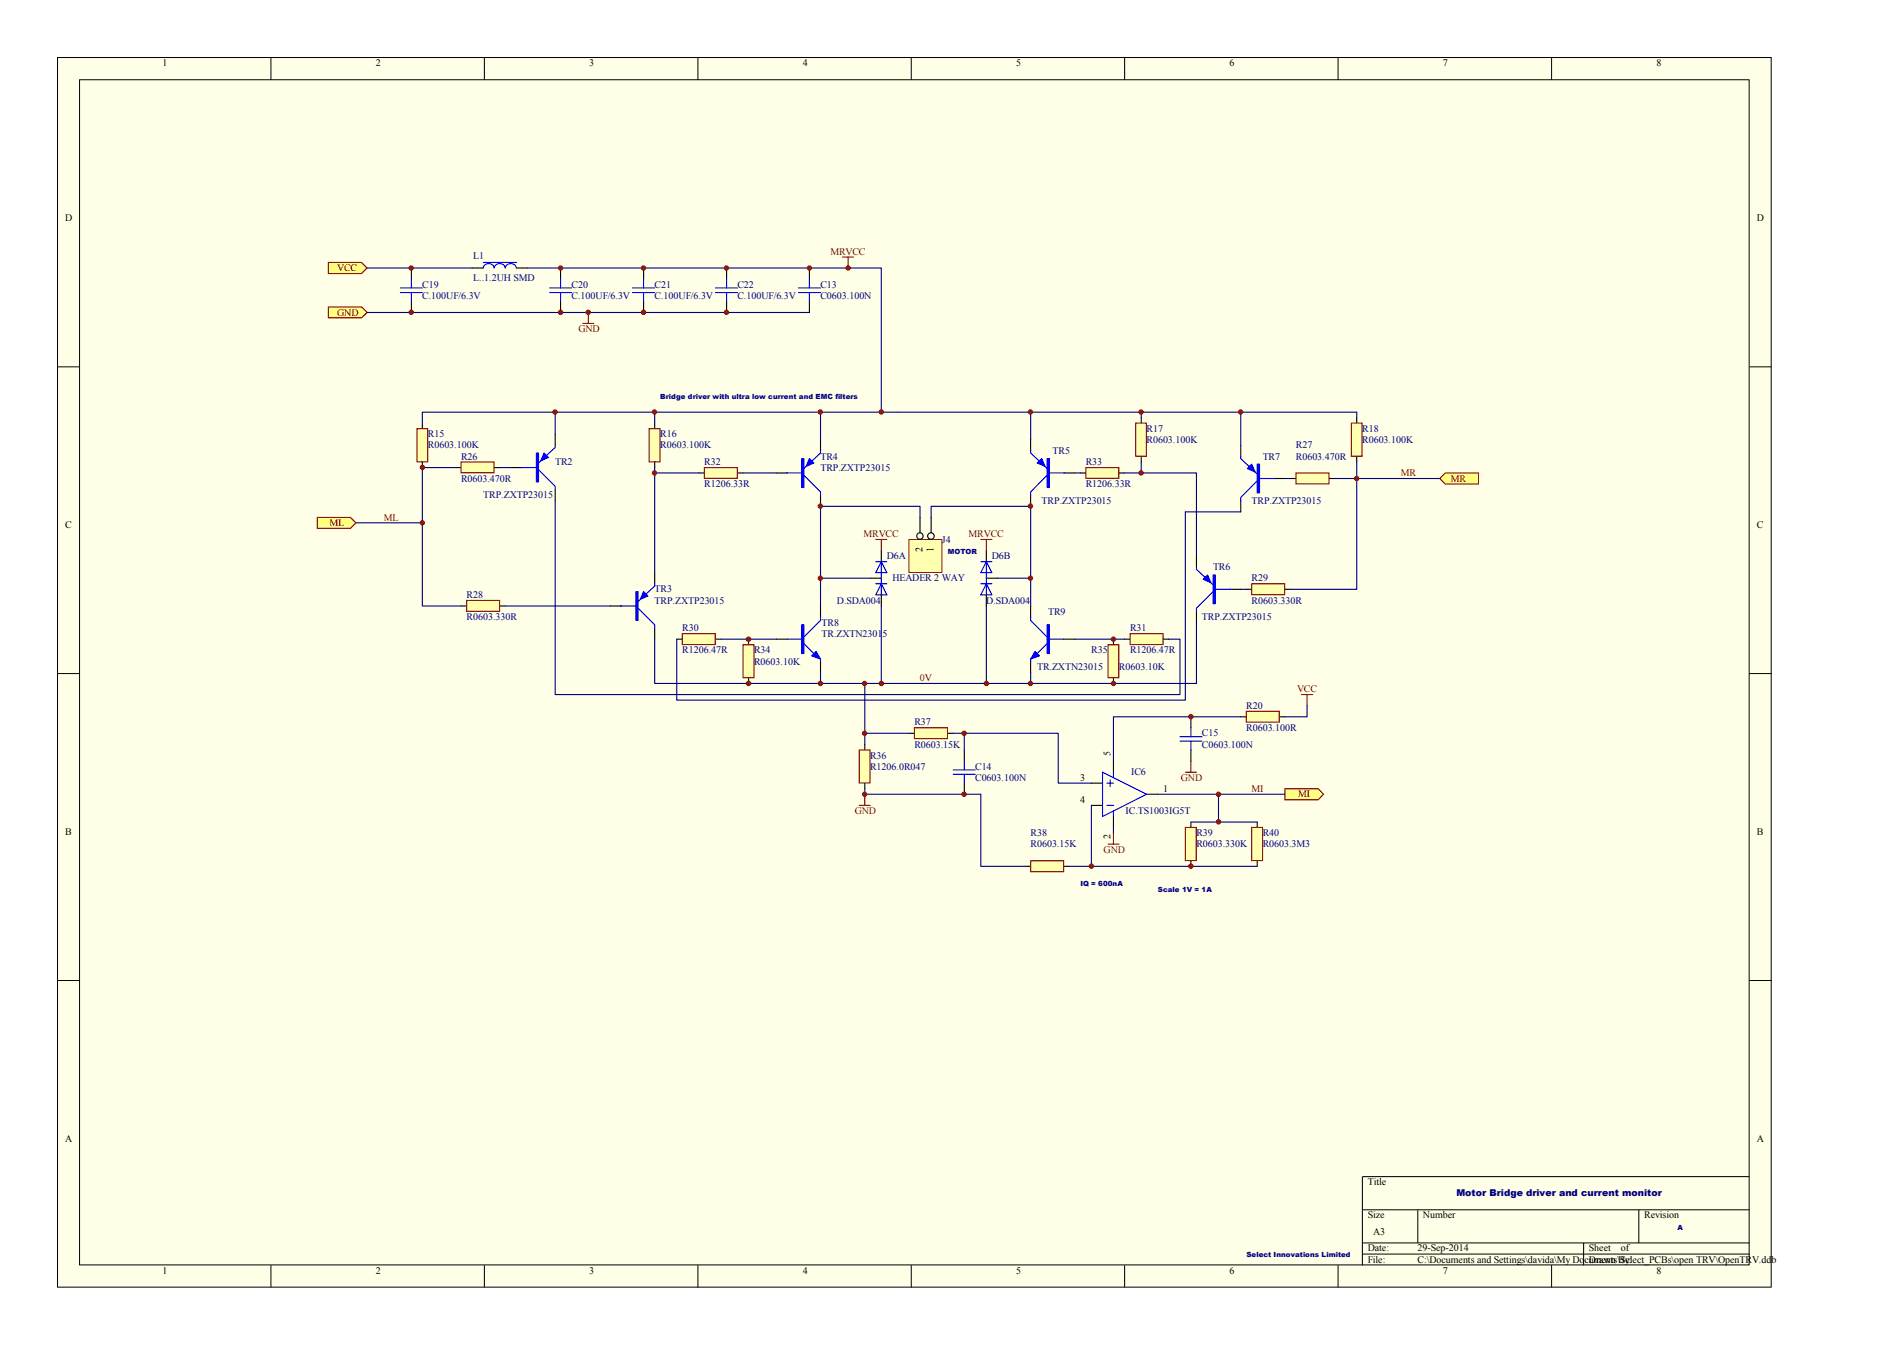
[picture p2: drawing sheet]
<svg xmlns="http://www.w3.org/2000/svg" width="420mm" height="297mm" viewBox="0 0 420 297" stroke-linecap="round" stroke-linejoin="round" font-family="sans-serif">
<path d="M12.7 12.7h378.4v271.5h-378.4z" fill="#ffffe8"/>
<g fill="none" stroke="#000" stroke-width=".22">
<path d="M12.7 12.7h378.4v271.5h-378.4zM17.6 17.6h368.6v261.7h-368.6zM59.8 12.7v4.9M107 12.7v4.9M154.1 12.7v4.9M201.2 12.7v4.9M248.3 12.7v4.9M295.5 12.7v4.9M342.6 12.7v4.9M12.7 81h4.9M386.3 81h4.9M12.7 148.7h4.9"/>
<path d="M386.3 148.7h4.9M12.7 216.5h4.9M386.3 216.5h4.9M386.3 259.8h-85.5v19.6M59.8 279.4v4.9M107 279.4v4.9M154.1 279.4v4.9M201.2 279.4v4.9M248.3 279.4v4.9M295.5 279.4v4.9M300.8 267.1h85.5M300.8 274.5h85.5"/>
<path d="M300.8 276.9h85.5M313.1 267.1v7.4M342.6 279.4v4.9M349.7 274.5v4.9M361.9 267.1v7.4"/>
</g>
<g fill="none" stroke="#000" stroke-width=".24">
<path d="M90.8 59.2v2.4M104.3 59.2h2.4M114 59.2h2.5M123.8 59.2v2.4M142.1 59.2v2.4M160.4 59.2v2.4M178.7 59.2v2.4M90.8 66.5v2.5M123.8 66.5v2.5M142.1 66.5v2.5M160.4 66.5v2.5M178.7 66.5v2.5"/>
<path d="M93.3 93.4v1.3M93.3 102v1.3M263 158.3v2.4M212.9 165.6v2.5M212.9 172.9v2.5M263 165.6v2.5"/>
</g>
<g fill="none" stroke="#00f" stroke-width=".24">
<path d="M106.7 59.2a1.21 1.21 0 0 1 1.2-1 1.21 1.21 0 0 1 1.2 1M106.7 58h7.3M109.1 59.2a1.24 1.24 0 0 1 1.2-1 1.24 1.24 0 0 1 1.2 1 1.27 1.27 0 0 1 1.3-1 1.27 1.27 0 0 1 1.2 1M88.4 63.6h4.9M88.4 64.6h4.9M90.8 61.6v2M90.8 64.6v1.9M121.4 63.6h4.8M121.4 64.6h4.8M123.8 61.6v2M123.8 64.6v1.9M139.7 63.6h4.9"/>
<path d="M139.7 64.6h4.9M142.1 61.6v2M142.1 64.6v1.9M158 63.6h4.9M158 64.6h4.9M160.4 61.6v2M160.4 64.6v1.9M176.3 63.6h4.9M176.3 64.6h4.9M178.7 61.6v2M178.7 64.6v1.9M210.5 170h4.8"/>
<path d="M210.5 171h4.8M212.9 168.1v1.9M212.9 171v1.9M260.6 162.7h4.8M260.6 163.7h4.8M263 160.7v2M263 163.7v1.9"/>
</g>
<path d="M92.1 94.7h2.3v7.3h-2.3z" fill-rule="evenodd" fill="#ffffb0" stroke="#800000" stroke-width=".24"/>
<path d="M144.6 93.4v1.3M144.6 102v1.3" fill="none" stroke="#000" stroke-width=".24"/>
<path d="M143.3 94.7h2.5v7.3h-2.5z" fill-rule="evenodd" fill="#ffffb0" stroke="#800000" stroke-width=".24"/>
<path d="M299.6 92.2v1.2M299.6 100.8v1.2" fill="none" stroke="#000" stroke-width=".24"/>
<path d="M298.4 93.4h2.4v7.4h-2.4z" fill-rule="evenodd" fill="#ffffb0" stroke="#800000" stroke-width=".24"/>
<path d="M252 92.2v1.2M252 100.8v1.2" fill="none" stroke="#000" stroke-width=".24"/>
<path d="M250.8 93.4h2.4v7.4h-2.4z" fill-rule="evenodd" fill="#ffffb0" stroke="#800000" stroke-width=".24"/>
<g fill="none" stroke="#000" stroke-width=".24">
<path d="M122.6 95.9v2.4M181.2 97.1v2.5M227.6 97.1v2.5M274 98.3v2.5M112.8 103.3h2.5M122.6 108.1v2.5M171.4 104.4h2.5M181.2 109.3v2.5M227.6 109.3v2.5M234.9 104.4h2.5M274 110.6v2.4M281.3 105.7h2.4"/>
<path d="M101.8 133.8h1.2M110.4 133.8h1.2M134.8 133.8h2.4M144.6 126.4v2.5M144.6 138.7v2.4M264.2 122.8v2.5M264.2 135v2.5M271.5 130.1h2.5"/>
</g>
<g fill="#00f" stroke="#00f" stroke-width=".24">
<path d="M120.1 100l1 1-1.7 .8z"/>
<path d="M178.7 101.3l1 .9-1.7 .8z"/>
<path d="M142.1 130.6l1 1-1.7 .7z"/>
<path d="M229 102.2l1-.9 .8 1.7z"/>
<path d="M275.4 103.5l1-1 .8 1.7z"/>
<path d="M265.7 127.9l1-.9 .7 1.7z"/>
<path d="M118.4 100h.5v6.4h-.5z" fill-rule="evenodd"/>
<path d="M177 101.3h.5v6.4h-.5z" fill-rule="evenodd"/>
<path d="M140.4 130.6h.5v6.4h-.5z" fill-rule="evenodd"/>
<path d="M231.2 101.3h.5v6.4h-.5z" fill-rule="evenodd"/>
<path d="M277.6 102.5h.5v6.3h-.5z" fill-rule="evenodd"/>
<path d="M267.9 127h.5v6.3h-.5z" fill-rule="evenodd"/>
</g>
<g fill="none" stroke="#00f" stroke-width=".24">
<path d="M122.6 98.3v.5l-3.7 3.4M181.2 99.6v.4l-3.7 3.5M227.6 99.6v.4l3.6 3.5M115 103.3h3.4M118.9 103.7l3.7 3.7v.7M173.6 104.4h3.4M177.5 104.9l3.7 3.7v.7M231.2 104.9l-3.6 3.7v.7M231.7 104.4h3.5M274 100.8v.5l3.6 3.4M277.6 106.2l-3.6 3.7v.7M278.1 105.7h3.5"/>
<path d="M137 133.8h3.4M140.9 134.3l3.7 3.7v.7M144.6 128.9v.5l-3.7 3.4M264.2 125.3v.4l3.7 3.5M267.9 130.6l-3.7 3.7v.7M268.4 130.1h3.4"/>
</g>
<path d="M103 132.6h7.3v2.4h-7.3z" fill-rule="evenodd" fill="#ffffb0" stroke="#800000" stroke-width=".24"/>
<path d="M275.2 130.1h1.2M283.7 130.1h1.2" fill="none" stroke="#000" stroke-width=".24"/>
<path d="M276.4 128.9h7.3v2.4h-7.3z" fill-rule="evenodd" fill="#ffffb0" stroke="#800000" stroke-width=".24"/>
<path d="M100.6 103.3h1.2M109.1 103.3h1.3" fill="none" stroke="#000" stroke-width=".24"/>
<path d="M101.8 102h7.3v2.4h-7.3z" fill-rule="evenodd" fill="#ffffb0" stroke="#800000" stroke-width=".24"/>
<path d="M78.6 115.4h14.7M100.6 103.3h-7.3v30.5h8.5M110.4 103.3h2.4M144.6 103.3v23.1M111.6 133.8h23.2" fill="none" stroke="#000080" stroke-width=".24"/>
<path d="M154.3 104.4h1.2M162.9 104.4h1.2" fill="none" stroke="#000" stroke-width=".24"/>
<path d="M155.5 103.3h7.3v2.3h-7.3z" fill-rule="evenodd" fill="#ffffb0" stroke="#800000" stroke-width=".24"/>
<path d="M144.6 104.4h9.7M164.1 104.4h7.3M181.2 111.8v22M144.6 141.1v9.8h53.7" fill="none" stroke="#000080" stroke-width=".24"/>
<path d="M181.2 133.8v2.5M227.6 133.8v2.5M165.3 141.1v1.3M165.3 149.7v1.2M171.4 141.1h2.5M181.2 146v2.5M227.6 146v2.5M234.9 141.1h2.5" fill="none" stroke="#000" stroke-width=".24"/>
<path d="M181.2 136.3v.7l-3.7 3.7M227.6 136.3v.7l3.6 3.7M173.9 141.1h3.6M177.5 142.1l2.2 2.2M181.2 145.5v.5M227.6 145.5v.5M231.2 142.1l-2.2 2.2M231.2 141.1h3.7" fill="none" stroke="#00f" stroke-width=".24"/>
<g fill="#00f" stroke="#00f" stroke-width=".24">
<path d="M228.6 143.8l.9 1-1.9 .7z"/>
<path d="M179.2 144.8l1-1 1 1.7z"/>
<path d="M231.2 138h.5v6.3h-.5z" fill-rule="evenodd"/>
<path d="M177 138h.5v6.3h-.5z" fill-rule="evenodd"/>
</g>
<path d="M164.1 142.4h2.4v7.2h-2.4z" fill-rule="evenodd" fill="#ffffb0" stroke="#800000" stroke-width=".24"/>
<path d="M198.3 91h-53.7v2.4M159.2 141.1h12.2" fill="none" stroke="#000080" stroke-width=".24"/>
<path d="M149.4 141.1h1.3M158 141.1h1.2" fill="none" stroke="#000" stroke-width=".24"/>
<path d="M150.7 139.9h7.2v2.4h-7.2z" fill-rule="evenodd" fill="#ffffb0" stroke="#800000" stroke-width=".24"/>
<path d="M198.3 91h29.3v6.1M227.6 111.8v22M217.8 133.8v17.1M227.6 148.5v2.4h-29.3" fill="none" stroke="#000080" stroke-width=".24"/>
<path d="M238.5 104.4h1.3M247.1 104.4h1.2" fill="none" stroke="#000" stroke-width=".24"/>
<path d="M239.8 103.3h7.3v2.3h-7.3z" fill-rule="evenodd" fill="#ffffb0" stroke="#800000" stroke-width=".24"/>
<path d="M248.3 141.1h1.3M256.9 141.1h1.2" fill="none" stroke="#000" stroke-width=".24"/>
<path d="M249.6 139.9h7.2v2.4h-7.2z" fill-rule="evenodd" fill="#ffffb0" stroke="#800000" stroke-width=".24"/>
<path d="M245.9 141.1v1.3M245.9 149.7v1.2" fill="none" stroke="#000" stroke-width=".24"/>
<path d="M244.7 142.4h2.4v7.2h-2.4z" fill-rule="evenodd" fill="#ffffb0" stroke="#800000" stroke-width=".24"/>
<path d="M122.6 91h-29.3v2.4M144.6 91h-22v4.9M227.6 91h24.4v1.2M122.6 110.6v42.8h138v-12.3h-2.5M237.4 104.4h1.1M252 102v2.4h-3.7M252 104.4h12.2v18.4M264.2 137.5v13.4h-36.6M274 130.1h1.2M237.4 141.1h10.9" fill="none" stroke="#000080" stroke-width=".24"/>
<path d="M284.9 105.7h1.3M293.5 105.7h1.2" fill="none" stroke="#000" stroke-width=".24"/>
<path d="M286.2 104.4h7.3v2.4h-7.3z" fill-rule="evenodd" fill="#ffffb0" stroke="#800000" stroke-width=".24"/>
<path d="M252 91h47.6v1.2M274 91v7.3M274 113h-12.3v41.6h-112.3v-13.5M283.7 105.7h1.2M299.6 102v3.7h-4.9M317.9 105.7h-18.3v24.4h-14.7" fill="none" stroke="#000080" stroke-width=".24"/>
<path d="M200.7 119.2h7.3v7.2h-7.3z" fill="#ffffb0"/>
<path d="M200.7 119.1h7.3v7.3h-7.3z" fill="none" stroke="#800000" stroke-width=".22"/>
<g fill="none" stroke="#000" stroke-width=".24">
<path d="M203.2 114.3v3.3M205.6 114.3v3.3M191 164.4v1.2M191 172.9v1.3"/>
<circle cx="203.1" cy="118.4" r=".71"/>
<circle cx="205.6" cy="118.4" r=".72"/>
</g>
<path d="M181.2 111.8h22v2.5M227.6 111.8h-22v2.5M191 150.9v13.5" fill="none" stroke="#000080" stroke-width=".24"/>
<path d="M189.7 165.6h2.4v7.3h-2.4z" fill-rule="evenodd" fill="#ffffb0" stroke="#800000" stroke-width=".24"/>
<path d="M189.7 177.8h2.5M191 175.4v2.4" fill="none" stroke="#800000" stroke-width=".24"/>
<path d="M191 174.2v1.2" fill="none" stroke="#000080" stroke-width=".24"/>
<path d="M274 158.3h1.2M282.5 158.3h1.2M241 172.9h2.5M241 177.8h2.5M245.9 168.1v2.4M253.2 175.4h2.5M245.9 180.3v2.4" fill="none" stroke="#000" stroke-width=".24"/>
<path d="M243.5 170.5l9.7 4.9-9.7 4.9zM244.4 177.8h1.5M244.4 172.9h1.5M245.2 172.2v1.5M245.9 170.5v1.2M245.9 179.1v1.2" fill="none" stroke="#00f" stroke-width=".24"/>
<path d="M275.2 157.1h7.3v2.4h-7.3z" fill-rule="evenodd" fill="#ffffb0" stroke="#800000" stroke-width=".24"/>
<path d="M261.7 170.5h2.5M263 168.1v2.4" fill="none" stroke="#800000" stroke-width=".24"/>
<path d="M274 158.3h-28.1v9.8" fill="none" stroke="#000080" stroke-width=".24"/>
<path d="M200.7 161.9h1.2M209.3 161.9h1.2" fill="none" stroke="#000" stroke-width=".24"/>
<path d="M201.9 160.7h7.3v2.4h-7.3z" fill-rule="evenodd" fill="#ffffb0" stroke="#800000" stroke-width=".24"/>
<path d="M191 175.4h25.6M191 161.9h9.7M210.5 161.9h2.4v3.7M212.9 161.9h20.8v11h7.3" fill="none" stroke="#000080" stroke-width=".24"/>
<path d="M263 181.5v1.2M263 190.1v1.2" fill="none" stroke="#000" stroke-width=".24"/>
<path d="M261.7 182.7h2.5v7.3h-2.5z" fill-rule="evenodd" fill="#ffffb0" stroke="#800000" stroke-width=".24"/>
<path d="M277.6 181.5v1.2M277.6 190.1v1.2" fill="none" stroke="#000" stroke-width=".24"/>
<path d="M276.4 182.7h2.4v7.3h-2.4z" fill-rule="evenodd" fill="#ffffb0" stroke="#800000" stroke-width=".24"/>
<path d="M226.4 191.3h1.2M234.9 191.3h1.2" fill="none" stroke="#000" stroke-width=".24"/>
<path d="M227.6 190.1h7.3v2.4h-7.3z" fill-rule="evenodd" fill="#ffffb0" stroke="#800000" stroke-width=".24"/>
<path d="M81.1 59.2h23.2M116.5 59.2h78.1v31.8M90.8 69h87.9M216.6 175.4v15.9h9.8M241 177.8v13.5M255.7 175.4h28M269.1 175.4v6.1M236.1 191.3h41.5M245.9 182.7v1.2M263 181.5h14.6" fill="none" stroke="#000080" stroke-width=".24"/>
<path d="M128.7 71.4h2.4M129.9 69v2.4M244.7 186.4h2.4M245.9 183.9v2.5" fill="none" stroke="#800000" stroke-width=".24"/>
<g fill="#ffff80" stroke="#800000" stroke-width=".24">
<path d="M72.5 58h7.3l1.3 1.2-1.3 1.2h-7.3z" fill-rule="evenodd"/>
<path d="M72.5 67.8h7.3l1.3 1.2-1.3 1.2h-7.3z" fill-rule="evenodd"/>
<path d="M70.1 114.3h7.3l1.2 1.1-1.2 1.3h-7.3z" fill-rule="evenodd"/>
<path d="M283.7 174.2h7.4l1.2 1.2-1.2 1.2h-7.4z" fill-rule="evenodd"/>
<path d="M317.9 105.7l1.3-1.3h7.3v2.5h-7.3z" fill-rule="evenodd"/>
</g>
<path d="M81.1 69h9.7M181.2 91v6.1M181.2 127.7h11M194.6 133.8v17.1M220.3 127.7h7.3M181.2 148.5v2.4M288.6 155.8v2.5h-4.9" fill="none" stroke="#000080" stroke-width=".24"/>
<path d="M186.1 56.8h2.4M187.3 56.8v2.4M193.4 119.1h2.4M194.6 119.1v2.5M216.6 119.1h2.4M217.8 119.1v2.5M287.4 153.4h2.5M288.6 153.4v2.4" fill="none" stroke="#800000" stroke-width=".24"/>
<g fill="#800000" stroke="#800000" stroke-width=".24">
<circle cx="90.8" cy="59.2" r=".47"/>
<circle cx="90.8" cy="69" r=".47"/>
<circle cx="123.8" cy="59.2" r=".47"/>
<circle cx="123.8" cy="69" r=".47"/>
<circle cx="142.1" cy="59.2" r=".48"/>
<circle cx="142.1" cy="69" r=".48"/>
<circle cx="160.4" cy="59.2" r=".47"/>
<circle cx="160.4" cy="69" r=".47"/>
<circle cx="178.7" cy="59.2" r=".47"/>
<circle cx="263" cy="158.2" r=".47"/>
<circle cx="212.9" cy="175.4" r=".47"/>
<circle cx="93.3" cy="103.2" r=".47"/>
<circle cx="93.3" cy="115.4" r=".47"/>
<circle cx="144.5" cy="104.4" r=".47"/>
<circle cx="165.3" cy="141.1" r=".48"/>
<circle cx="227.5" cy="91" r=".47"/>
<circle cx="227.5" cy="150.9" r=".47"/>
<circle cx="245.9" cy="150.9" r=".47"/>
<circle cx="245.9" cy="141.1" r=".47"/>
<circle cx="252" cy="91" r=".47"/>
<circle cx="252" cy="104.4" r=".47"/>
<circle cx="122.6" cy="91" r=".47"/>
<circle cx="299.6" cy="105.7" r=".47"/>
<circle cx="273.9" cy="91" r=".47"/>
<circle cx="190.9" cy="175.4" r=".47"/>
<circle cx="190.9" cy="161.9" r=".47"/>
<circle cx="212.9" cy="161.9" r=".47"/>
<circle cx="263" cy="191.3" r=".47"/>
<circle cx="269.1" cy="181.5" r=".47"/>
<circle cx="269.1" cy="175.4" r=".47"/>
<circle cx="241" cy="191.3" r=".47"/>
<circle cx="129.9" cy="69" r=".47"/>
<circle cx="165.3" cy="150.9" r=".48"/>
<circle cx="190.9" cy="150.9" r=".47"/>
<circle cx="181.1" cy="150.9" r=".47"/>
<circle cx="144.5" cy="91" r=".47"/>
<circle cx="181.1" cy="91" r=".47"/>
<circle cx="181.1" cy="111.8" r=".47"/>
<circle cx="227.5" cy="111.8" r=".47"/>
<circle cx="187.3" cy="59.2" r=".47"/>
<circle cx="194.6" cy="150.9" r=".47"/>
<circle cx="181.1" cy="127.7" r=".47"/>
<circle cx="194.6" cy="91" r=".47"/>
<circle cx="217.8" cy="150.9" r=".47"/>
<circle cx="227.5" cy="127.7" r=".47"/>
</g>
<path d="M193.4 128.9h2.4M193.4 124h2.4M194.6 128.9l1.2 2.5h-2.4zM194.6 124l1.2 2.4h-2.4zM194.6 124v7.4M216.6 128.9h2.4M216.6 124h2.4M217.8 128.9l1.2 2.5h-2.4zM217.8 124l1.2 2.4h-2.4zM217.8 124v7.4" fill="none" stroke="#00f" stroke-width=".24"/>
<path d="M192.2 127.7h2.4M194.6 121.6v2.4M194.6 131.4v2.4M217.8 121.6v2.4M217.8 131.4v2.4M217.8 127.7h2.5" fill="none" stroke="#000" stroke-width=".24"/>
<g font-size="2.2">
<text x="35.9" y="14.6">1</text>
<text x="83" y="14.6">2</text>
<text x="130.1" y="14.6">3</text>
<text x="177.3" y="14.6">4</text>
<text x="224.4" y="14.6">5</text>
<text x="271.5" y="14.6">6</text>
<text x="318.6" y="14.6">7</text>
<text x="365.8" y="14.6">8</text>
<text x="14.4" y="48.9">D</text>
<text x="388" y="48.9">D</text>
<text x="14.4" y="116.6">C</text>
<text x="388" y="116.6">C</text>
<text x="203.7" y="121.8" transform="rotate(-90 203.7 121.8)">2</text>
<text x="206.1" y="121.8" transform="rotate(-90 206.1 121.8)">1</text>
<text x="245.2" y="166.8" transform="rotate(-90 245.2 166.8)">5</text>
<text x="238.5" y="172.4">3</text>
<text x="238.5" y="177.3">4</text>
<text x="256.9" y="174.8">1</text>
<text x="14.4" y="184.4">B</text>
<text x="245.2" y="185.2" transform="rotate(-90 245.2 185.2)">2</text>
<text x="388" y="184.4">B</text>
<text x="14.4" y="252.1">A</text>
<text x="388" y="252.1">A</text>
<text x="302" y="261.7">Title</text>
<text x="302" y="269">Size</text>
<text x="314.2" y="269">Number</text>
<text x="363.1" y="269">Revision</text>
<text x="303.3" y="272.7">A3</text>
<text x="35.9" y="281.3">1</text>
<text x="83" y="281.3">2</text>
<text x="130.1" y="281.3">3</text>
<text x="177.3" y="281.3">4</text>
<text x="224.4" y="281.3">5</text>
<text x="271.5" y="281.3">6</text>
<text x="302" y="276.4">Date:</text>
<text x="302" y="278.8">File:</text>
<text x="313" y="276.4">29-Sep-2014</text>
<text x="313" y="278.8">C:\Documents and Settings\davida\My Do</text>
<text x="318.6" y="281.3">7</text>
<text x="349.9" y="278.8">cuments\By:</text>
<text x="350.9" y="276.4">Sheet</text>
<text x="350.9" y="278.8">Drawn Select_PCBs\open TRV\OpenTRV.dd</text>
<text x="357.9" y="276.4">of</text>
<text x="365.8" y="281.3">8</text>
<text x="391.2" y="278.8">b</text>
</g>
<g font-size="2.2" fill="#800000">
<text x="74.5" y="59.9">VCC</text>
<text x="183.4" y="56.2">MRVCC</text>
<text x="74.5" y="69.7">GND</text>
<text x="127.7" y="73.3">GND</text>
<text x="309.3" y="105.2">MR</text>
<text x="320.4" y="106.4">MR</text>
<text x="72.8" y="116.2">ML</text>
<text x="84.7" y="114.9">ML</text>
<text x="190.7" y="118.6">MRVCC</text>
<text x="213.9" y="118.6">MRVCC</text>
<text x="203.1" y="150.4">0V</text>
<text x="286.4" y="152.8">VCC</text>
<text x="260.8" y="172.4">GND</text>
<text x="188.8" y="179.8">GND</text>
<text x="276.4" y="174.8">MI</text>
<text x="286.7" y="176.1">MI</text>
<text x="243.7" y="188.3">GND</text>
</g>
<g font-size="2.2" fill="#000080">
<text x="104.5" y="57.2">L1</text>
<text x="93.3" y="63.6">C19</text>
<text x="104.5" y="62.1">L..1.2UH SMD</text>
<text x="126.2" y="63.6">C20</text>
<text x="144.6" y="63.6">C21</text>
<text x="162.8" y="63.6">C22</text>
<text x="181.2" y="63.6">C13</text>
<text x="93.3" y="66">C.100UF/6.3V</text>
<text x="126.2" y="66">C.100UF/6.3V</text>
<text x="144.6" y="66">C.100UF/6.3V</text>
<text x="162.8" y="66">C.100UF/6.3V</text>
<text x="181.2" y="66">C0603.100N</text>
<text x="253.2" y="95.4">R17</text>
<text x="300.8" y="95.4">R18</text>
<text x="94.5" y="96.6">R15</text>
<text x="94.5" y="99">R0603.100K</text>
<text x="101.8" y="101.5">R26</text>
<text x="145.8" y="96.6">R16</text>
<text x="145.8" y="99">R0603.100K</text>
<text x="181.2" y="101.5">TR4</text>
<text x="232.4" y="100.3">TR5</text>
<text x="253.2" y="97.8">R0603.100K</text>
<text x="278.8" y="101.5">TR7</text>
<text x="286.2" y="99">R27</text>
<text x="286.2" y="101.5">R0603.470R</text>
<text x="300.8" y="97.8">R0603.100K</text>
<text x="101.8" y="106.4">R0603.470R</text>
<text x="122.6" y="102.7">TR2</text>
<text x="155.5" y="102.7">R32</text>
<text x="155.5" y="107.6">R1206.33R</text>
<text x="181.2" y="103.9">TRP.ZXTP23015</text>
<text x="239.8" y="102.7">R33</text>
<text x="239.8" y="107.6">R1206.33R</text>
<text x="106.7" y="110">TRP.ZXTP23015</text>
<text x="230" y="111.3">TRP.ZXTP23015</text>
<text x="276.4" y="111.3">TRP.ZXTP23015</text>
<text x="208" y="119.8">J4</text>
<text x="195.8" y="123.5">D6A</text>
<text x="219" y="123.5">D6B</text>
<text x="267.9" y="126">TR6</text>
<text x="144.6" y="130.8">TR3</text>
<text x="197" y="128.4">HEADER 2 WAY</text>
<text x="276.4" y="128.4">R29</text>
<text x="103" y="132.1">R28</text>
<text x="103" y="137">R0603.330R</text>
<text x="144.6" y="133.3">TRP.ZXTP23015</text>
<text x="184.8" y="133.3">D.SDA004</text>
<text x="217.8" y="133.3">D.SDA004</text>
<text x="231.5" y="135.7">TR9</text>
<text x="265.4" y="137">TRP.ZXTP23015</text>
<text x="276.4" y="133.3">R0603.330R</text>
<text x="150.7" y="139.4">R30</text>
<text x="181.4" y="138.2">TR8</text>
<text x="181.4" y="140.6">TR.ZXTN2301</text>
<text x="194.9" y="140.6">5</text>
<text x="249.5" y="139.4">R31</text>
<text x="150.7" y="144.3">R1206.47R</text>
<text x="166.5" y="144.3">R34</text>
<text x="166.5" y="146.7">R0603.10K</text>
<text x="229" y="148">TR.ZXTN23015</text>
<text x="241" y="144.3">R35</text>
<text x="247.1" y="148">R0603.10K</text>
<text x="249.5" y="144.3">R1206.47R</text>
<text x="201.9" y="160.2">R37</text>
<text x="275.2" y="156.5">R20</text>
<text x="275.2" y="161.4">R0603.100R</text>
<text x="192.1" y="167.5">R36</text>
<text x="201.9" y="165.1">R0603.15K</text>
<text x="265.4" y="162.6">C15</text>
<text x="265.4" y="165.1">C0603.100N</text>
<text x="192.1" y="170">R1206.0R047</text>
<text x="215.3" y="170">C14</text>
<text x="215.3" y="172.4">C0603.100N</text>
<text x="249.8" y="171.2">IC6</text>
<text x="248.6" y="179.8">IC.TS1003IG5T</text>
<text x="227.6" y="184.6">R38</text>
<text x="264.2" y="184.6">R39</text>
<text x="278.8" y="184.6">R40</text>
<text x="227.6" y="187.1">R0603.15K</text>
<text x="264.2" y="187.1">R0603.330K</text>
<text x="278.8" y="187.1">R0603.3M3</text>
</g>
<text font-size="2.1" fill="#000080" x="321.6" y="264">Motor Bridge driver and current monitor</text>
<g font-size="1.6" fill="#000080">
<text x="145.8" y="88.1">Bridge driver with ultra low current and EMC filters</text>
<text x="209.3" y="122.3">MOTOR</text>
<text x="238.6" y="195.7">IQ = 600nA</text>
<text x="255.7" y="196.9">Scale 1V = 1A</text>
<text x="370.5" y="271.6">A</text>
<text x="275.2" y="277.7">Select Innovations Limited</text>
</g>
</svg>
